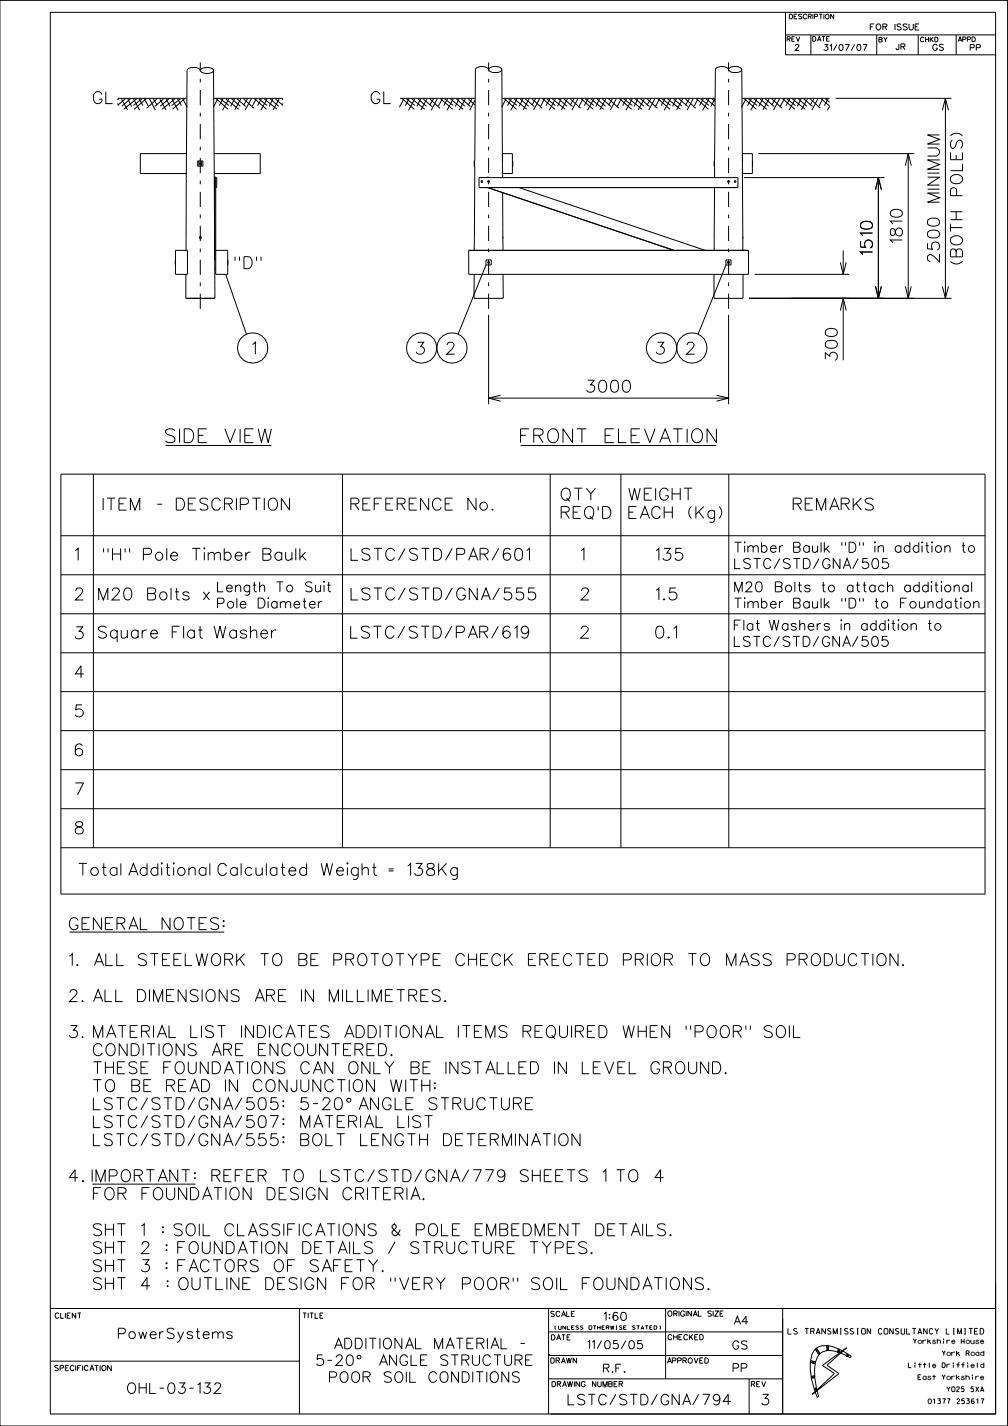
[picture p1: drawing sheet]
<svg xmlns="http://www.w3.org/2000/svg" width="210mm" height="297mm" viewBox="0 0 210 297" stroke-linecap="round" stroke-linejoin="round" font-family="sans-serif">
<g fill="none" stroke="#000" stroke-width=".21">
<path d="M0 .1h209.9v296.9h-209.9zM10.5 2.6h196.9v291.9h-196.9zM41.7 14.7a1.14 1.14 0 0 0-1.3-.7 1.25 1.25 0 0 0-1.4 .7l-.2 37.4M41.8 14.5a2.25 2.25 0 0 1 2.6 0l.1 .2a1.63 1.63 0 0 1-2.2 .5l-.5-.4zM44.5 14.7l.3 47.4M101.8 14.5a1.81 1.81 0 0 0-2.8 0l-.1 19M102 14.1a1.9 1.9 0 0 1 2.5 .4 1.44 1.44 0 0 1-1.7 .6 .75 .75 0 0 1-.9-.8zM104.5 14.5l.2 19.1M151.8 14.5a1.81 1.81 0 0 0-2.8 0l-.1 22.5M151.8 14.3a1.95 1.95 0 0 1 2.7 .2 1.86 1.86 0 0 1-2.7 .2zM154.5 14.5l.2 19.1M163.6 7.3h43.8"/>
<path d="M163.6 2.6v8.8h43.8M168.9 7.3v4.1M182.7 7.3v4.1M191.3 7.3v4.1M199.2 7.3v4.1M24.5 20.5h14.4M24.5 21.5l.2 .4M24.7 20.6l-.2 .2M25.3 20.6l1.3 2.3M26.1 20.6l-1.6 1.4M26.6 20.6l.8 1.6M27.2 20.6l-1.8 1.5"/>
<path d="M27.8 20.6l1.3 2.4M28.5 20.6l-2.7 2.2M29 20.6l.8 1.4M29.6 20.6l-1.8 1.4M30 20.5l.9 1.6M30.5 20.6l-2.6 2.2M31.1 20.5l1.3 2.4M31.9 20.5l.9 1.4M32.8 20.6l-2.3 2M33.3 20.6l1.3 2.3M34.1 20.6l-1.9 1.6M34.6 20.6l.8 1.6"/>
<path d="M35.2 20.6l-1.8 1.5M35.8 20.6l1.3 2.4M36.5 20.6l-2.7 2.2M37 20.6l.8 1.4M37.6 20.6l-1.8 1.4M38 20.5l1 1.8M38.5 20.6l-2.6 2.2M38.8 32h-9.6v4.1h9.6M38.8 37.8h.1M41.2 33.5h1.1v1.1h-1.1zM41.4 33.5v1.1M42 33.5v1.1"/>
<path d="M44.6 20.5h14.4M44.6 32h9.6v4.1h-9.6M44.6 37h.1M44.6 38.9h.1M44.6 38.8h.1M44.6 37.2h.1M44.6 37.7h.1M44.7 38v-.4v.4M44.7 38.1v.3zM44.7 38.8h.2M44.7 38.4h.1M44.9 37h.3v2.1h-.3"/>
<path d="M45 20.6l2.5 2.2M45.4 20.5l-1 1.8M45.9 20.6l1.8 1.4M46.5 20.6l-.8 1.4M47 20.6l2.7 2.2M47.7 20.6l-1.4 2.4M48.2 20.6l1.9 1.5M48.9 20.6l-.8 1.6M49.3 20.6l1.9 1.6M50.1 20.6l-1.2 2.3M50.7 20.6l2.2 2M51.6 20.5l-.9 1.4"/>
<path d="M52.4 20.5l-1.3 2.4M53 20.6l2.5 2.2M53.4 20.5l-.8 1.6M53.9 20.6l1.8 1.4M54.5 20.6l-.8 1.4M55 20.6l2.7 2.2M55.7 20.6l-1.4 2.4M56.2 20.6l1.9 1.5M56.9 20.6l-.8 1.6M57.3 20.6l1.7 1.4M58.2 20.6l-1.3 2.3M58.7 20.6l.3 .2"/>
<path d="M59 21.5l-.3 .4M83.3 20.5h15.7M83.8 20.6l2.5 2.2M84.2 20.5l-1 1.8M84.7 20.6l1.7 1.4M85.2 20.6l-.8 1.4M85.8 20.6l2.7 2.2M86.4 20.6l-1.3 2.4M87 20.6l1.8 1.5M87.7 20.6l-.8 1.6M88.1 20.6l1.9 1.6M88.9 20.6l-1.2 2.3"/>
<path d="M89.5 20.6l2.2 2M90.4 20.5l-.9 1.4M91.1 20.5l-1.2 2.4M91.8 20.6l2.5 2.2M92.2 20.5l-.9 1.6M92.7 20.6l1.7 1.4M93.2 20.6l-.8 1.4M93.8 20.6l2.7 2.2M94.4 20.6l-1.3 2.4M95 20.6l1.8 1.5M95.7 20.6l-.8 1.6M96.1 20.6l1.9 1.6"/>
<path d="M96.9 20.6l-1.2 2.3M97.5 20.6l1.5 1.3M98.4 20.5l-.9 1.4M98.9 33.5v1.1M98.9 34.6l-.1 17.5M99 20.9l-1.1 2M99 33.5h-.2v1.1h.2M99.8 37h53.9v2.1h-53.9zM101.5 37v-.1l.4 .1M101.6 39.1l38.8 13M104.6 20.5h44.4M104.7 32h2v4.1h-2z"/>
<path d="M104.7 36.1v.9M105.1 20.6l2.5 2.2M105.5 20.5l-1 1.8M105.9 20.6l1.8 1.4M106.5 20.6l-.8 1.4M106.7 33.5v1.1M107.1 20.6l2.7 2.2M107.7 20.6l-1.3 2.4M108.1 39.1l38.8 13M108.3 20.6l1.8 1.5M109 20.6l-.9 1.6M109.4 20.6l1.9 1.6"/>
<path d="M110.2 20.6l-1.2 2.3M110.8 20.6l2.2 2M111.6 20.5l-.8 1.4M112.4 20.5l-1.2 2.4M113.1 20.6l2.5 2.2M113.5 20.5l-1 1.8M113.9 20.6l1.8 1.4M114.5 20.6l-.8 1.4M115 20.6l2.8 2.2M115.7 20.6l-1.3 2.4M116.3 20.6l1.8 1.5M116.9 20.6l-.8 1.6"/>
<path d="M117.4 20.6l1.9 1.6M118.2 20.6l-1.2 2.3M118.8 20.6l2.2 2M119.6 20.5l-.8 1.4M120.4 20.5l-1.2 2.4M121.1 20.6l2.5 2.2M121.5 20.5l-1 1.8M121.9 20.6l1.8 1.4M122.5 20.6l-.8 1.4M123 20.6l2.8 2.2M123.7 20.6l-1.3 2.4M124.3 20.6l1.8 1.5"/>
<path d="M124.9 20.6l-.8 1.6M125.4 20.6l1.9 1.6M126.2 20.6l-1.2 2.3M126.8 20.6l2.2 2M127.6 20.5l-.8 1.4M128.4 20.5l-1.2 2.4M129.1 20.6l2.5 2.2M129.5 20.5l-1 1.8M129.9 20.6l1.8 1.4M130.5 20.6l-.8 1.4M131 20.6l2.8 2.2M131.7 20.6l-1.3 2.4"/>
<path d="M132.3 20.6l1.8 1.5M132.9 20.6l-.8 1.6M133.4 20.6l1.9 1.6M134.2 20.6l-1.2 2.3M134.8 20.6l2.2 2M135.6 20.5l-.8 1.4M136.4 20.5l-1.2 2.4M137.1 20.6l2.5 2.2M137.4 20.5l-.9 1.8M137.9 20.6l1.8 1.4M138.5 20.6l-.8 1.4M139 20.6l2.8 2.2"/>
<path d="M139.7 20.6l-1.3 2.4M140.3 20.6l1.8 1.5M140.9 20.6l-.8 1.6M141.4 20.6l1.9 1.6M142.2 20.6l-1.2 2.3M142.8 20.6l2.1 2M143.6 20.5l-.8 1.4M144.4 20.5l-1.2 2.4M145.1 20.6l2.5 2.2M145.4 20.5l-.8 1.6M145.9 20.6l1.8 1.4M146.5 20.6l-.8 1.4"/>
<path d="M147.1 20.6l1.9 1.5M147.7 20.6l-1.3 2.4M148.3 20.6l.7 .5M148.9 39.1l-.1 13M148.9 20.6l-.8 1.6M149 33.5h-.2v1.1h.2M154.6 20.5h18.2M154.7 32h2v4.1h-2zM154.7 36.1l.1 13.2M155 37h29.3M155.1 20.6l2.5 2.2M155.5 20.5l-1 1.8"/>
<path d="M155.9 20.6l1.8 1.4M156.5 20.6l-.8 1.4M156.7 33.5v1.1M157 20.6l2.8 2.2M157.7 20.6l-1.3 2.4M158 32h32.5M158.3 20.6l1.8 1.5M158.9 20.6l-.8 1.6M159.4 20.6l1.9 1.6M160.2 20.6l-1.3 2.3M160.8 20.6l2.2 2M161.6 20.5l-.8 1.4"/>
<path d="M162.4 20.5l-1.3 2.4M163.1 20.6l2.5 2.2M163.4 20.5l-.9 1.8M163.9 20.6l1.8 1.4M164.5 20.6l-.8 1.4M165 20.6l2.8 2.2M165.7 20.6l-1.3 2.4M166.3 20.6l1.8 1.5M166.9 20.6l-.8 1.6M167.4 20.6l1.9 1.6M168.2 20.6l-1.3 2.3M168.8 20.6l2.1 2"/>
<path d="M169.6 20.5l-.8 1.4M170.4 20.5l-1.3 2.4M171.1 20.6l1.7 1.5M171.4 20.5l-.8 1.6M171.9 20.6l.9 .7M172.5 20.6l-.8 1.4M172.8 22.1l-.4 .9M174.1 20.5h24.1M182.4 39.5l.6-2.5 .6 2.5M183 37v25.1M188.6 34.5l.6-2.5 .6 2.5M189.2 32v30.1"/>
<path d="M196.3 23l.7-2.5 .6 2.5M197 20.5v41.6M36.6 52.1h2.5v5h-2.5zM36.6 54.1v1.1M38.7 57.1v5M44.7 56h.2M44.7 52.4h.1M44.7 54.5h.1M44.9 52.1h2.5v5h-2.5v-20.2h-.2v17.1M47 57.1l4.3 12.5M47.4 54.1v1.1M97.6 52.1h58.3v5h-58.3z"/>
<path d="M98.8 57.1l-.1 5h6.1v-5M98.8 49.4h.1M101.2 55.2l-5.8 14.4M101.2 54.1h1.1v1.1h-1.1zM104.7 40.1l.1 9.2M104.8 49.3v2.8M104.8 49.3h.1M148.7 57.1v5h6.1v-5M148.8 49.4h.1M151.2 55.2l-5.8 14.4M151.2 54.1h1.1v1.1h-1.1zM154.8 49.3v2.8"/>
<path d="M154.8 49.3h.1M157.2 57.1h19.7M175.1 54.6l.6 2.5 .6-2.5M175.7 52.1v5M182.4 59.6l.6 2.5 .6-2.5M188.6 59.6l.6 2.5 .6-2.5M196.3 59.6l.7 2.5 .6-2.5M38.7 62.1h6.1M101.8 65.6v18.6M151.8 65.6v18.6M156 62.1h42.2M175.1 64.7l.6-2.6 .6 2.6"/>
<path d="M175.7 62.1v12.9M12.7 98.8h192.5v87.4h-192.5zM19.5 98.8v77.8M34.5 92.8h22M71.4 98.8v77.8M101.8 82.9h50M104.3 82.3l-2.5 .6 2.5 .7M108.4 92.8h40.9M114.6 98.8v77.8M129.4 98.8v77.8M149.3 82.3l2.5 .6-2.5 .7M151.8 98.8v77.8"/>
<path d="M12.7 111.6h192.5M12.7 119.7h192.5M42.6 114.1v.2l-.2-.1zM155.1 112.9v.2zM182.3 112.9v.2zM192 112.9h.2l-.1 .2zM194.1 112.9h.2l-.1 .2zM12.7 127.8h192.5M12.7 136h192.5M55.9 124.5v.2zM67.4 121.2h.2zM155.1 124.5v.2z"/>
<path d="M175.2 129.1v.2zM185 129.1h.2l-.1 .2zM187.1 129.1h.2l-.2 .2zM194 121.1l.2 .1-.2 .1zM196.1 121.1v.2zM200.2 124.5l.1 .1-.1 .1zM12.7 144h192.5M12.7 152.2h192.5M12.7 160.3h192.5M12.7 168.4h192.5M12.7 176.6h192.5M33.7 179.7l.1 .1-.1 .1z"/>
<path d="M36.1 179.8l.1-.1 .1 .1-.1 .1zM72.2 179.8l.2-.1 .1 .1-.1 .1zM14.5 194.1h32.2M54.1 228.7a.92 .92 0 0 1 1.3 .4 2.28 2.28 0 0 1-.3 1.9 .8 .8 0 0 1-1.2-.3 2.19 2.19 0 0 1 .2-2zM55.2 236.1h-1.2l-.1 1.1a.9 .9 0 0 1 1.4 0 .9 .9 0 0 1-.2 1.3 .9 .9 0 0 1-1.3-.3M56.3 232.4h1.7l-1.2 2.5M19.2 246.6h21.5M10.5 272.5h196.9M62.4 272.5v22M114.3 277.4h48.8M114.3 272.5v22M138.7 272.5v14.7"/>
<path d="M163.1 272.5v22M207.4 267.2v27.3h-92.7M10.5 283.5h51.9M114.3 282.3h48.8M114.3 287.2h48.8M156.1 287.2v7.3M156.5 288.3l.7-.1v-.3l-.7-.2v1.1M158.3 287.7h-.7v1.1M158.7 287.7l.4 1.1 .4-1.1M168.8 283.7l.2 3M168.8 283.7l1 .3M168.8 283.7h.1"/>
<path d="M168.9 283.4l-.1 .3M168.9 283.4h.1M168.9 283.4l1 .3M169 286.7h.1M169 286.7v.3M169 287h.1M169 287l.6 2.3M169.6 289.3h.1M169.6 289.3l.1 .2M169.7 289.5h.1M169.7 286.6h.1M169.7 286.6l-.7 .1"/>
<path d="M169.7 286.6v.3M169.7 286.9h.1M169.7 286.9l-.7 .1M169.7 286.9l.4 2.1M169.8 284l-.1 2.6M169.8 284h.1M169.9 281l-.7 1-.3 1.4M169.9 281l.7 1.1M169.9 281h.1M169.9 283.7h.1M169.9 283.7l-.1 .3M170.1 280.8l-.2 .2"/>
<path d="M170.1 280.8h.1M170.1 280.8l.7 1.1M170.1 289h.1M170.1 289l-.5 .3M170.1 289l.1 .3M170.2 289.3h.1M170.2 289.3l-.5 .2M170.2 289.3l-.4 .5-.1-.3M170.2 291h.1M170.5 290.8l-.3-1.2-.4 .3 .4 1.1M170.5 290.8l-.3 .2M170.5 290.8h.1"/>
<path d="M170.6 282.1l-.7 1.6M170.6 282.1h.1M170.8 281.9h.1M170.8 281.9l-.2 .2M171.3 284.4l5.1-3.7-4.1 3.6 2.5 1.8-5.6 4.3 4.6-4.3zM172.3 280.2l-1.2 .1-1 .5M172.3 280.2v1.1M172.3 280.2h.1M172.3 280.2l.2 .1M172.3 281.3l-.8 .2-.7 .4M172.3 281.3h.1M172.5 280.3l2.2 .7"/>
<path d="M172.5 280.3h.1M172.5 280.3l.1 1M172.6 281.3l2 .3M172.6 281.3h.1M172.6 281.3h-.3M174.6 281.6l.2 .1M174.7 281h.1M174.7 281l-.1 .6M174.7 281h.2M174.8 281.7h.1M174.9 281l-.1 .7M174.9 281h.1"/>
<path d="M174.9 281l.6 .3-.6 .4h-.1M176.4 282.4h.1M176.4 282.4l.2 .1M176.5 281.9h.1M176.5 281.9l-.9-.5-.4 .4 1.2 .6M176.5 281.9l-.1 .5M176.5 281.9l.3 .2M176.6 282.5h.1M176.6 282.5l.5 .3M176.8 282.1h.1M176.8 282.1l-.2 .4M176.8 282.1l.5 .4"/>
<path d="M177.1 282.8h.1M177.3 282.5h.1M177.3 282.5l-.2 .3"/>
<circle cx="41.7" cy="34.1" r=".18"/>
<circle cx="100.4" cy="37.8" r=".17"/>
<circle cx="101.8" cy="37.8" r=".19"/>
<circle cx="151.8" cy="37.8" r=".19"/>
<circle cx="153.1" cy="37.8" r=".17"/>
<circle cx="41.7" cy="49.5" r=".19"/>
<circle cx="101.8" cy="54.7" r=".17"/>
<circle cx="151.8" cy="54.7" r=".19"/>
<circle cx="52.6" cy="72.5" r="3.2"/>
<circle cx="87.8" cy="72.5" r="3.2"/>
<circle cx="94.1" cy="72.5" r="3.2"/>
<circle cx="137.8" cy="72.5" r="3.2"/>
<circle cx="144.1" cy="72.5" r="3.2"/>
</g>
<g fill="#000">
<path d="M114.1 282.2h.3v.3h-.3z" fill-rule="evenodd"/>
<path d="M174.4 281.4h.3v.3h-.3z" fill-rule="evenodd"/>
<path d="M176.2 282.2h.3v.3h-.3z" fill-rule="evenodd"/>
</g>
<path d="M41.7 64.3v-51.3M101.8 64.3v-51.3M151.8 64.3v-51.3" fill="none" stroke="#000" stroke-width=".21" stroke-dasharray="3.2 1.6 .8 1.6" stroke-linecap="butt"/>
<g font-size="2.9">
<text x="34.5" y="92.2">SIDE VIEW</text>
<text x="108.4" y="92.2">FRONT ELEVATION</text>
</g>
<g font-size="2.5">
<text x="19.5" y="21.6">GL</text>
<text x="77.3" y="21.6">GL</text>
<text x="181.8" y="53.1" transform="rotate(-90 181.8 53.1)">1510</text>
<text x="188" y="50.6" transform="rotate(-90 188 50.6)">1810</text>
<text x="48.9" y="55.9">&quot;D&quot;</text>
<text x="195.7" y="54.6" transform="rotate(-90 195.7 54.6)">2500 MINIMUM</text>
<text x="200.5" y="55.1" transform="rotate(-90 200.5 55.1)">(BOTH POLES)</text>
<text x="52.6" y="73.8">1</text>
<text x="86.8" y="73.8">3</text>
<text x="93.1" y="73.8">2</text>
<text x="136.7" y="73.8">3</text>
<text x="143.1" y="73.8">2</text>
<text x="174.4" y="75" transform="rotate(-90 174.4 75)">300</text>
<text x="122.2" y="81.7">3000</text>
<text x="21.5" y="106.3">ITEM - DESCRIPTION</text>
<text x="73.1" y="106.3">REFERENCE No.</text>
<text x="116.9" y="104.2">QTY</text>
<text x="116.9" y="108">REQ’D</text>
<text x="131" y="104.2">WEIGHT</text>
<text x="131" y="108">EACH (Kg)</text>
<text x="165.3" y="106.3">REMARKS</text>
<text x="15.7" y="116.7">1</text>
<text x="21.5" y="116.7">&quot;H&quot; Pole Timber Baulk</text>
<text x="73.1" y="116.7">LSTC/STD/PAR/601</text>
<text x="121.1" y="116.7">1</text>
<text x="136.7" y="116.7">135</text>
<text x="15.7" y="124.9">2</text>
<text x="20.6" y="124.9">M20 Bolts x</text>
<text x="73.1" y="124.9">LSTC/STD/GNA/555</text>
<text x="121.1" y="124.9">2</text>
<text x="136.7" y="124.9">1.5</text>
<text x="15.7" y="133.1">3</text>
<text x="20.5" y="132.9">Square Flat Washer</text>
<text x="73.1" y="132.9">LSTC/STD/PAR/619</text>
<text x="121" y="132.9">2</text>
<text x="136.6" y="132.9">0.1</text>
<text x="15.7" y="141.2">4</text>
<text x="15.7" y="149.3">5</text>
<text x="15.7" y="157.4">6</text>
<text x="15.7" y="165.5">7</text>
<text x="15.7" y="173.7">8</text>
<text x="16.4" y="182.3">Total Additional Calculated Weight = 138Kg</text>
<text x="14.5" y="193.6">GENERAL NOTES:</text>
<text x="14.5" y="201.1">1.</text>
<text x="19.7" y="201.1">ALL STEELWORK TO BE PROTOTYPE CHECK ERECTED PRIOR TO MASS PRODUCTION.</text>
<text x="14.5" y="208.6">2. ALL DIMENSIONS ARE IN MILLIMETRES.</text>
<text x="14.5" y="216.1">3. MATERIAL LIST INDICATES ADDITIONAL ITEMS REQUIRED WHEN &quot;POOR&quot; SOIL</text>
<text x="16.5" y="219.9">CONDITIONS ARE ENCOUNTERED.</text>
<text x="16.6" y="223.6">THESE FOUNDATIONS CAN ONLY BE INSTALLED IN LEVEL GROUND.</text>
<text x="16.6" y="227.4">TO BE READ IN CONJUNCTION WITH:</text>
<text x="16.5" y="231.1">LSTC/STD/GNA/505:</text>
<text x="55.9" y="231.1">5-20%%dANGLE STRUCTURE</text>
<text x="16.6" y="238.6">LSTC/STD/GNA/555:</text>
<text x="16.6" y="234.9">LSTC/STD/GNA/507:</text>
<text x="56.7" y="238.6">BOLT LENGTH DETERMINATION</text>
<text x="57.9" y="234.9">MATERIAL LIST</text>
<text x="14.5" y="246.1">4. IMPORTANT:</text>
<text x="16.5" y="249.9">FOR FOUNDATION DESIGN CRITERIA.</text>
<text x="42.8" y="246.1">REFER TO LSTC/STD/GNA/779 SHEETS 1 TO 4</text>
<text x="16.6" y="257.4">SHT 1</text>
<text x="29.5" y="257.4">: SOIL CLASSIFICATIONS &amp; POLE EMBEDMENT DETAILS.</text>
<text x="16.7" y="261.1">SHT 2 : FOUNDATION DETAILS / STRUCTURE TYPES.</text>
<text x="16.6" y="268.6">SHT 4 : OUTLINE DESIGN FOR &quot;VERY POOR&quot; SOIL FOUNDATIONS.</text>
<text x="16.8" y="264.9">SHT 3 : FACTORS OF SAFETY.</text>
</g>
<g font-size="2.2">
<text x="24.7" y="278.8">PowerSystems</text>
<text x="68.4" y="280.9">ADDITIONAL MATERIAL -</text>
<text x="66" y="284.4">5-20^ ANGLE STRUCTURE</text>
<text x="68.7" y="287.9">POOR SOIL CONDITIONS</text>
<text x="26.6" y="290.2">OHL-03-132</text>
<text x="118.4" y="292.6">LSTC/STD/GNA/794</text>
<text x="158.7" y="292.6">3</text>
</g>
<g font-size="2.1">
<text x="153.1" y="115">Timber Baulk &quot;D&quot; in addition to</text>
<text x="153.1" y="118.4">LSTC/STD/GNA/505</text>
<text x="45.3" y="123.3">Length To Suit</text>
<text x="153.1" y="123.3">M20 Bolts to attach additional</text>
<text x="45.3" y="126.7">Pole Diameter</text>
<text x="153" y="131.2">Flat Washers in addition to</text>
<text x="153.1" y="126.7">Timber Baulk &quot;D&quot; to Foundation</text>
<text x="153" y="134.6">LSTC/STD/GNA/505</text>
</g>
<g font-size="1.7">
<text x="125.9" y="275">1:60</text>
<text x="153" y="275.8">A4</text>
<text x="122.4" y="280.9">11/05/05</text>
<text x="152.7" y="281">GS</text>
<text x="125.7" y="285.8">R.F.</text>
<text x="152.7" y="285.7">PP</text>
</g>
<g font-size="1.3">
<text x="165.7" y="10.5">2</text>
<text x="171.7" y="10.5">31/07/07</text>
<text x="181.3" y="6.2">FOR ISSUE</text>
<text x="186.7" y="10.4">JR</text>
<text x="194.4" y="10.5">GS</text>
<text x="202.2" y="10.5">PP</text>
</g>
<text font-size="1.2" x="164.2" y="277.9">LS TRANSMISSION CONSULTANCY LIMITED</text>
<g font-size="1.1">
<text x="11.5" y="274.6">CLIENT</text>
<text x="63.1" y="274.6">TITLE</text>
<text x="114.7" y="274.2">SCALE</text>
<text x="139.2" y="274.1">ORIGINAL SIZE</text>
<text x="114.9" y="279.1">DATE</text>
<text x="139.2" y="279">CHECKED</text>
<text x="11.4" y="285.5">SPECIFICATION</text>
<text x="114.8" y="283.9">DRAWN</text>
<text x="139" y="283.9">APPROVED</text>
<text x="115" y="288.8">DRAWING NUMBER</text>
<text x="156.5" y="288.8">REV</text>
</g>
<g font-size="1">
<text x="164.5" y="3.9">DESCRIPTION</text>
<text x="164" y="8.6">REV</text>
<text x="169.3" y="8.6">DATE</text>
<text x="183.1" y="8.8">BY</text>
<text x="191.8" y="8.7">CHKD</text>
<text x="199.6" y="8.7">APPD</text>
<text x="190.3" y="279.8">Yorkshire House</text>
<text x="189.3" y="284.8">Little Driffield</text>
<text x="191.3" y="287.3">East Yorkshire</text>
<text x="196.3" y="282.3">York Road</text>
<text x="193.4" y="292.3">01377 253617</text>
<text x="197.3" y="289.8">YO25 5XA</text>
</g>
<text font-size=".8" x="115.5" y="276.9">(UNLESS OTHERWISE STATED)</text>
</svg>
